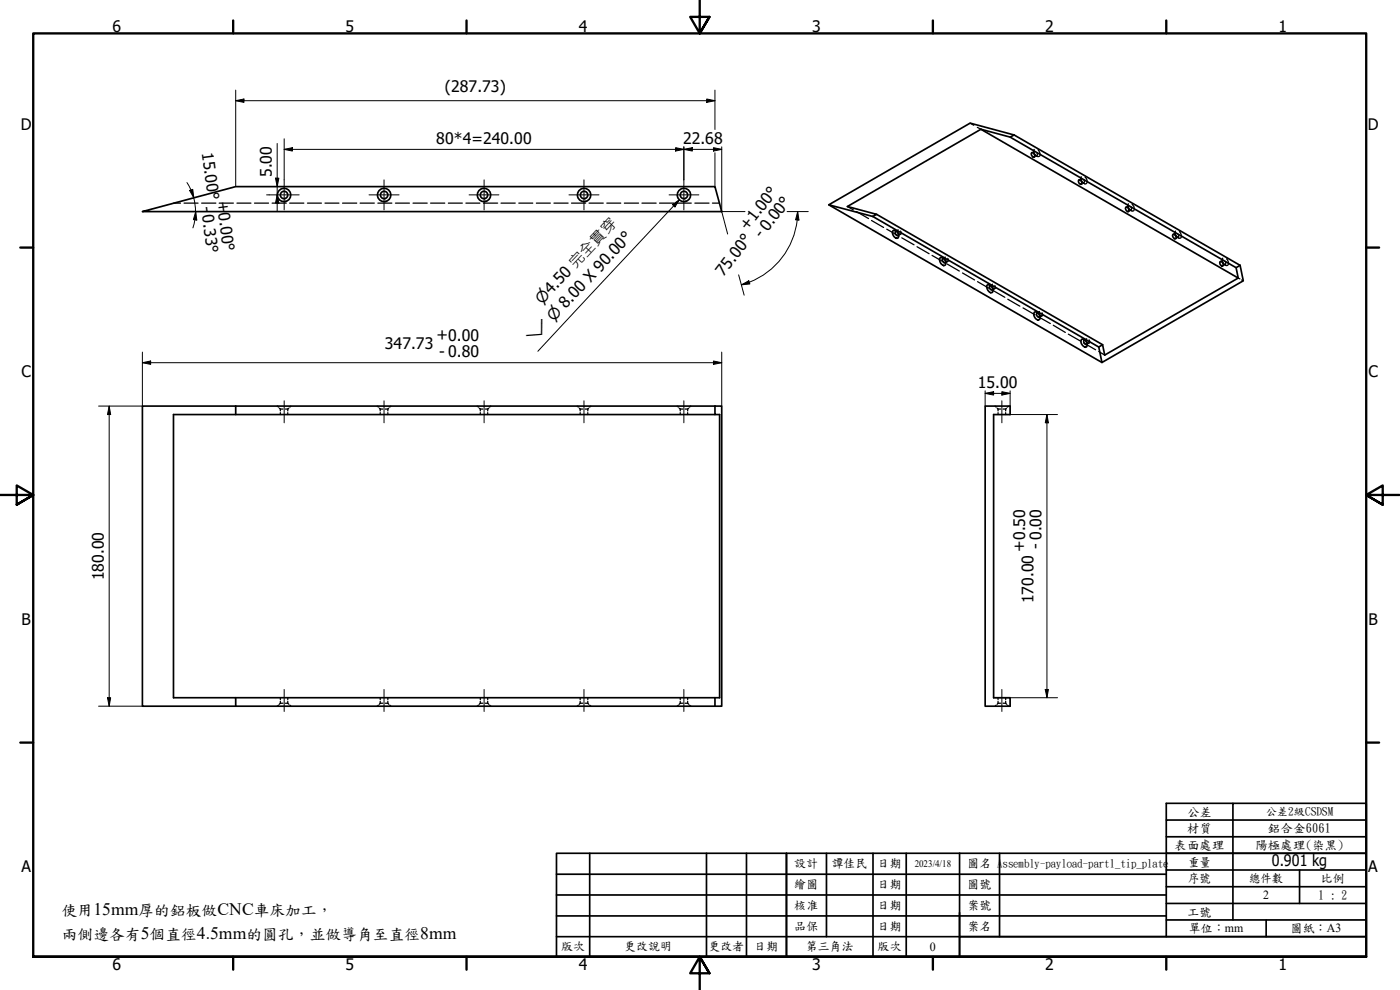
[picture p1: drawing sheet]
<svg xmlns="http://www.w3.org/2000/svg" width="420mm" height="297mm" viewBox="0 0 420 297" stroke-linecap="round" stroke-linejoin="round" font-family="sans-serif">
<!-- layer: Hidden (ISO) -->
<g fill="none" stroke="#000" stroke-width=".38">
<path d="M291.1 36.9l1.1 .7M293.3 38.2l1.1 .6M309.9 45.7l-.3 .1M310.3 45.6v.5l.6 .6M310.3 45.3v.1M310.4 44.8a1.54 1.54 0 0 0 1.5 2.1 1.56 1.56 0 0 0-.4-2M310.4 45.4l-.3 .1M310.6 47l-.2 .1M310.8 46.7h.1M311.1 45.8a.55 .55 0 0 1 0 .9h-.2M311.1 46.8l.1 .1M311.1 46.7l-.2 .1"/>
<path d="M324 53.8l-.2 .2M324.4 53.7a.78 .78 0 0 0 1 1l-.2-.8M324.4 53.4v.2M324.5 53a1.74 1.74 0 0 0 1.4 2.2 1.29 1.29 0 0 0-.3-2.1M324.5 53.6l-.2 .1M324.8 55.2l-.3 .1M324.9 54.8l.2 .1M325.2 55h.1M325.3 54.8l-.2 .2M52.1 60.9h2.1M55.2 60.9h4.2M60.5 60.9h4.3"/>
<path d="M65.8 60.9h4.2M71.1 60.9h4.2M76.4 60.9h4.2M81.7 60.9h4.2M86.9 60.9h4.3M92.3 60.9h4.2M97.5 60.9h4.2M102.8 60.9h4.3M108.1 60.9h4.2M113.4 60.9h4.2M118.7 60.9h4.2M124 60.9h4.2"/>
<path d="M129.2 60.9h4.3M134.6 60.9h4.1M139.8 60.9h4.2M145.1 60.9h4.3M150.4 60.9h4.2M155.7 60.9h4.2M161 60.9h4.2M166.2 60.9h4.3M171.5 60.9h4.3M176.8 60.9h4.2M182.1 60.9h4.2M187.4 60.9h4.2"/>
<path d="M192.7 60.9h4.2M197.9 60.9h4.3M203.3 60.9h4.2M208.5 60.9h4.3M213.8 60.9h2.2M254.3 62l1.8 1M257 63.5l3.7 2.1M261.6 66.2l3.6 2M266.1 68.8l3.6 2.1M268.8 69.2l.1 .1M269 69.4l.4 .2M269 69.4l.2 .1"/>
<path d="M269 69.3l-.2 .1M269.4 69.3l.1 .4 .6 .6 .3-.1-.1-.9M269.6 68.9l-.3 .2M269.7 70.1v.4v-.2M269.7 70.7v.2M269.8 70.5l-.2 .2M270.3 70.3l-.2 .1M270.6 71.4l3.7 2.1M275.2 74l3.6 2.1M279.7 76.6l3.7 2.1M282.9 77.4l.1 .1M283.1 77.5l.4 .3"/>
<path d="M283.2 77.5l.1 .1M283.2 77.4l-.2 .2M283.6 77.5l.2 .7 .4 .3 .4-.4-.2-.6M283.7 77.1l-.2 .2M283.8 78.2v.5M283.8 78.5v.2M283.8 78.9v.1M284 78.7l-.3 .2M284.3 79.2l3.6 2.1M284.5 78.4l-.3 .2M338.2 62l-.3 .2M338.5 62l.3 .7 .4 .3"/>
<path d="M338.5 61.6v.2M338.5 61.9v.2M338.6 61.1a1.56 1.56 0 0 0 1.6 2.1l.2-.5-.1-.7-.5-.7M338.7 61.7l-.2 .1M339 63.3l-.4 .2M339.1 63h.1M339.3 63.1l.2 .1M339.4 62.1l.2 .6-.4 .3M339.5 63l-.3 .2M352.3 70.2l-.3 .1M352.7 70.1v.5l.7 .6M352.7 69.8v.1"/>
<path d="M352.8 69.3a1.61 1.61 0 0 0 1.5 2.1 1.56 1.56 0 0 0-.4-1.9M352.8 69.9l-.2 .1M353.1 71.5l-.3 .1M353.2 71.2h.2M353.5 71.3l.1 .1M353.6 70.3l.2 .6-.1 .2-.3 .1M353.6 71.2l-.3 .1M366.5 78.3l-.3 .2M366.8 78.2l.1 .6 .6 .6M366.8 77.9v.2M367 77.5a1.67 1.67 0 0 0 1.3 2.2l.3-.3 .1-.7-.6-1.1M367 78l-.3 .2"/>
<path d="M367.2 79.6l-.2 .2M367.3 79.3l.2 .1M367.6 79.5l.2 .1M367.7 78.4l.2 .8-.4 .2M367.7 79.4l-.2 .1M288.9 81.9l3.6 2.1M293.4 84.5l3.6 2.1M297.1 85.5l.1 .1M297.4 85.6l-.3 .1M297.5 85.8l-.2-.1 .4 .3M297.7 85.6l.2 .7 .5 .3 .4-.3-.2-.7M297.9 85.3l-.3 .2"/>
<path d="M297.9 86.4v.5M297.9 87.1l3.7 2.1M298 86.7v.2M298 87v.2M298.1 86.9l-.3 .1M298.6 86.6l-.3 .1M302.5 89.8l3.6 2.1M307 92.4l3.6 2.1M311.2 93.7l.1 .1M311.4 93.8l.4 .4M311.5 93.8l.1 .2M311.5 93.8l-.3 .1"/>
<path d="M311.5 95l3.7 2.1M311.8 93.8l.3 .7 .4 .3 .4-.3-.2-.7M312 93.5l-.3 .1M312.1 94.5v.5M312.2 94.9v.1M312.2 95.2v.1M312.2 95l-.2 .2M312.7 94.7l-.2 .2M316.1 97.6l3.6 2.1M371.6 83.4l.5 .3M372.6 84l.5 .3M320.6 100.3l3.7 2"/>
<path d="M325.2 102.9l3.6 2.1M325.3 101.8l.2 .2M325.6 102l.4 .3M325.6 102l.2 .1M325.6 101.9l-.2 .2M326 102l.2 .6 .4 .3 .4-.3-.2-.6M326.1 101.6l-.2 .2M326.2 102.7l.1 .5M326.3 103v.2M326.3 103.4v.1M326.4 103.2l-.3 .2M326.9 102.9l-.3 .1"/>
<path d="M329.8 105.5l1.7 1M83.2 121.8l.4 .4M83.8 122.5l.3 .2M84.1 122.7h.8M84.1 122.7v.6M84.1 123.8v.6M85.7 122.7h.7M86.4 122.7v.6M86.4 123.8v.6M86.7 122.5l-.3 .2M87.2 121.8l-.2 .4M113.3 121.8l.2 .4"/>
<path d="M113.9 122.5l.2 .2M114.1 122.7h.8M114.1 122.7v.6M114.1 123.8v.6M115.6 122.7h.8M116.4 122.7v.6M116.4 123.8v.6M116.6 122.5l-.2 .2M117.3 121.8l-.3 .4M143.3 121.8l.3 .4M143.8 122.5l.3 .2M144.1 122.7h.8"/>
<path d="M144.1 122.7v.6M144.1 123.8v.6M145.7 122.7h.7M146.4 122.7v.6M146.4 123.8v.6M146.7 122.5l-.3 .2M147.3 121.8l-.4 .4M173.3 121.8l.2 .4M173.9 122.5l.2 .2M174.1 122.7h.8M174.1 122.7v.6M174.1 123.8v.6"/>
<path d="M175.6 122.7h.8M176.4 122.7v.6M176.4 123.8v.6M176.7 122.5l-.3 .2M177.3 121.8l-.3 .4M203.3 121.8l.3 .4M203.8 122.5l.4 .2M204.2 122.7h.7M204.2 122.7v.6M204.2 123.8v.6M205.6 122.7h.8M206.4 122.7v.6"/>
<path d="M206.4 123.8v.6M206.7 122.5l-.3 .2M207.3 121.8l-.4 .4M298.6 121.8l.4 .4M299.3 122.5l.2 .2M299.5 122.7h.8M299.5 122.7v.6M299.5 123.8v.6M301.1 122.7h.7M301.8 122.7v.6M301.8 123.8v.6M302.1 122.5l-.3 .2"/>
<path d="M302.6 121.8l-.2 .4M83.6 211.6l-.4 .3M84.1 211h.8M84.1 211l-.3 .3M84.1 209.3v.6M84.1 210.4v.6M85.7 211h.7M86.4 211l.3 .3M86.4 209.3v.6M86.4 210.4v.6M87 211.6l.2 .3M113.5 211.6l-.2 .3"/>
<path d="M114.1 211h.8M114.1 211l-.2 .3M114.1 209.3v.6M114.1 210.4v.6M115.6 211h.8M116.4 211l.2 .3M116.4 209.3v.6M116.4 210.4v.6M117 211.6l.3 .3M143.6 211.6l-.3 .3M144.1 211h.8M144.1 211l-.3 .3"/>
<path d="M144.1 209.3v.6M144.1 210.4v.6M145.7 211h.7M146.4 211l.3 .3M146.4 209.3v.6M146.4 210.4v.6M146.9 211.6l.4 .3M173.5 211.6l-.2 .3M174.1 211h.8M174.1 211l-.2 .3M174.1 209.3v.6M174.1 210.4v.6"/>
<path d="M175.6 211h.8M176.4 211l.3 .3M176.4 209.3v.6M176.4 210.4v.6M177 211.6l.3 .3M203.6 211.6l-.3 .3M204.2 211h.7M204.2 211l-.4 .3M204.2 209.3v.6M204.2 210.4v.6M205.6 211h.8M206.4 211l.3 .3"/>
<path d="M206.4 209.3v.6M206.4 210.4v.6M206.9 211.6l.4 .3M299 211.6l-.4 .3M299.5 211h.8M299.5 211l-.2 .3M299.5 209.3v.6M299.5 210.4v.6M301.1 211h.7M301.8 211l.3 .3M301.8 209.3v.6M301.8 210.4v.6"/>
<path d="M302.4 211.6l.2 .3"/>
</g>
<!-- layer: Visible (ISO) -->
<g fill="none" stroke="#000" stroke-width=".51">
<path d="M294.4 38.8l8.7 2.3 67.9 39.2M294.4 38.8l-40.1 23.2 8.8 2.3-1.2 .6M294.4 38.8l77.2 44.6M304.4 40.5l-13.3-3.6-42.4 24.6 13.2 3.4M304.4 40.5l-1.3 .6M304.4 40.5l67.8 39.1M309.6 45.8a.84 .84 0 0 1 .8 .5 .84 .84 0 0 1-.1 .9l-.7-.7zM323.7 54a.7 .7 0 0 1 .9 .4 .7 .7 0 0 1-.3 .9l-.6-.6zM42.7 63.5l28-7.5h143.9l2 7.5zM248.7 61.5l82 47.3M261.9 64.9l67.9 39.2M263.1 64.3l67.8 39.1"/>
<path d="M268 69.2a1.46 1.46 0 0 1 1.6 2l-.1 .2a1.54 1.54 0 0 1-1.5-2.2zM269 69.4a.67 .67 0 0 0-.2 .9 .67 .67 0 0 0 .9 .2M282.2 77.3a1.54 1.54 0 0 1 1.5 2.3 1.51 1.51 0 0 1-1.7-2zM283.1 77.5a.7 .7 0 0 0-.1 .9 .7 .7 0 0 0 .8 .3M337.9 62.2a.89 .89 0 0 1 .7 1.3l-.6-.3-.2-.6zM352 70.3a.83 .83 0 0 1 .8 .4 .83 .83 0 0 1 0 .9h-.4l-.4-.6zM366.1 78.7a.65 .65 0 0 1 .9 .2 .65 .65 0 0 1-.3 .9l-.4-.3zM372.2 79.6l.9 4.7-42.4 24.5-.9-4.7M372.2 79.6l-1.2 .7 .6 3.1M296.3 85.5a1.55 1.55 0 0 1 1.5 2.2 1.59 1.59 0 0 1-1.5-2.2zM297.3 85.7a.74 .74 0 0 0-.3 .9 .74 .74 0 0 0 .9 .4v-.1M310.5 93.6a1.54 1.54 0 0 1 1.4 2.3 1.5 1.5 0 0 1-1.4-2.3z"/>
<path d="M311.4 93.8a.7 .7 0 0 0-.2 1 .7 .7 0 0 0 .9 .2M371.6 83.4l-40.1 23.1-.6-3.1M324.6 101.8a1.45 1.45 0 0 1 1.4 .8 1.45 1.45 0 0 1-.1 1.6 1.7 1.7 0 0 1-1.3-2.4zM325.6 102a.74 .74 0 0 0-.3 .9 .74 .74 0 0 0 .8 .5l.2-.2M330.9 103.4l-1.1 .7M70.7 121.8h-28v90.1h28M70.7 121.8v2.6M70.7 121.8h143.9M214.6 121.8h2v90.1h-2M214.6 121.8v2.6h1.4v84.9h-145.3M214.6 124.4h-162.5v84.9h18.6v2.6M295.7 121.8h7.4v2.6h-4.9v84.9h4.9v2.6h-7.4z"/>
<path d="M70.7 211.9h143.9M214.6 209.3v2.6"/>
<circle cx="85.2" cy="58.5" r="2"/>
<circle cx="85.2" cy="58.5" r="1.11"/>
<circle cx="115.3" cy="58.5" r="2"/>
<circle cx="115.3" cy="58.5" r="1.11"/>
<circle cx="145.3" cy="58.5" r="2"/>
<circle cx="145.3" cy="58.5" r="1.11"/>
<circle cx="175.3" cy="58.5" r="2"/>
<circle cx="175.3" cy="58.5" r="1.11"/>
<circle cx="205.3" cy="58.5" r="2"/>
<circle cx="205.3" cy="58.5" r="1.11"/>
</g>
<!-- layer: Border (ISO) -->
<g fill="none" stroke="#000" stroke-width=".7">
<path d="M70 6.1v3.9M140 6.1v3.9M210 0v10l-2.9-4.9h5.8l-2.9 4.9 2.9-4.9M280 6.1v3.9M350 6.1v3.9M6.1 74.3h3.9M410 74.3h3.9M0 148.5h10l-5-2.8v5.7l5-2.9-5 2.9M420 148.5h-10l5-2.8v5.7l-5-2.9 5 2.9M6.1 222.8h3.9M410 222.8h3.9M10 287.1v-277.1h400v277.1h-400h400"/>
<path d="M70 287.1v3.8M140 287.1v3.8M212.9 292l-2.9-4.9 2.9 4.9h-5.8l2.9-4.9v9.9M280 287.1v3.8M350 287.1v3.8"/>
</g>
<!-- layer: Title (ISO) -->
<g fill="none" stroke="#000" stroke-width=".51">
<path d="M167 256h69v31.1h-69zM177 256v31.1M212 256v31.1M224 256v31.1M248 256v25M262 256v31.1M272 256v31.1M288 256h122M288 256h-52v31.1h52v-13.3M288 256v25h122v-25M300 256v25M350 246h60v10h-60z"/>
<path d="M350 256v25M350 251.1h60M370 241h-20v5M410 246v-5h-40v35M167 274.8h183M167 268.5h183M167 262.3h183M350 271.1h60M350 261h60M350 266.1h60M350 276h60M380 276v5"/>
<path d="M390 261v10.1M167 281h121M288 281h122v6.1h-122z"/>
</g>
<!-- layer: Dimension (ISO) -->
<g fill="none" stroke="#000" stroke-width=".3">
<path d="M70.7 30.2l2.5-.5v1zM70.7 30.2h143.9M70.7 27v29M212.1 29.7l2.5 .5-2.5 .5zM214.6 27v11.8M56.1 54.8l1.2 2.2M56.9 57.1l.9-.3 .4 2.6zM57.3 57l1.1 3.5 .3 3M80 58.5h.8M82.7 53.5h1l-.5 2.5zM83.2 58.5l.5 2.4h-1zM83.2 43v20.5"/>
<path d="M85.3 44.8l2.5-.5v1zM85.3 44.8h131.3M85.3 41.6v12.4M202.8 44.3l2.4 .5-2.4 .5zM205.2 44.8l2.6-.5v1zM205.2 44.1v9.9M214.1 44.3l2.5 .5-2.5 .5zM214.6 45.8v10.2M216.6 44.1v19.4M58.5 65.9l-.6 2.5M58.7 63.5l.4 2.5-1.1-.1zM58.7 63.5l-.2 2.5"/>
<path d="M216.6 63.5l1.8 6.7M216.6 63.5h7M236.2 63.5h6.4M239.4 63.5l.4 2.5h-1zM239.4 63.5a22.8 22.8 0 0 1-14.5 21.2M221.7 82.5l1.6 6.1M222.5 85.5l2.2-1.2 .3 .9zM224.9 84.7l-2.4 .8M42.7 108.8l2.5-.5v1zM42.7 108.8h173.9M42.7 105.6v16.2h-13.1M214.1 108.3l2.5 .5-2.5 .5z"/>
<path d="M216.6 105.6v16.2M295.7 118l2.5-.5v1zM295.7 118h7.4M295.7 117.3v4.5M300.7 117.5l2.4 .5-2.4 .5zM303.1 117.3v4.5M32.8 121.8l.4 2.6h-.9zM32.8 121.8v90.1M298.2 124.4h2.3M300.7 124.4h16.7M314.2 124.4l.4 2.5h-.9zM314.2 124.4v84.9"/>
<path d="M29.6 211.9h13.1M32.3 209.3h.9l-.4 2.6zM298.2 209.3h2.3M300.7 209.3h16.7M313.7 206.9h.9l-.4 2.4z"/>
</g>
<g fill="#000">
<path d="M70.7 30.2l2.5-.5v1z" fill-rule="evenodd"/>
<path d="M212.1 29.7l2.5 .5-2.5 .5z" fill-rule="evenodd"/>
<path d="M56.9 57.1l.9-.3 .4 2.6z" fill-rule="evenodd"/>
<path d="M82.7 53.5h1l-.5 2.5z" fill-rule="evenodd"/>
<path d="M85.3 44.8l2.5-.5v1z" fill-rule="evenodd"/>
<path d="M202.8 44.3l2.4 .5-2.4 .5z" fill-rule="evenodd"/>
<path d="M205.2 44.8l2.6-.5v1z" fill-rule="evenodd"/>
<path d="M214.1 44.3l2.5 .5-2.5 .5z" fill-rule="evenodd"/>
<path d="M58.7 63.5l.4 2.5-1.1-.1z" fill-rule="evenodd"/>
<path d="M83.2 58.5l.5 2.4h-1z" fill-rule="evenodd"/>
<path d="M239.4 63.5l.4 2.5h-1z" fill-rule="evenodd"/>
<path d="M222.5 85.5l2.2-1.2 .3 .9z" fill-rule="evenodd"/>
<path d="M42.7 108.8l2.5-.5v1z" fill-rule="evenodd"/>
<path d="M214.1 108.3l2.5 .5-2.5 .5z" fill-rule="evenodd"/>
<path d="M295.7 118l2.5-.5v1z" fill-rule="evenodd"/>
<path d="M300.7 117.5l2.4 .5-2.4 .5z" fill-rule="evenodd"/>
<path d="M32.8 121.8l.4 2.6h-.9z" fill-rule="evenodd"/>
<path d="M314.2 124.4l.4 2.5h-.9z" fill-rule="evenodd"/>
<path d="M32.3 209.3h.9l-.4 2.6z" fill-rule="evenodd"/>
<path d="M313.7 206.9h.9l-.4 2.4z" fill-rule="evenodd"/>
</g>
<!-- layer: Symbol (ISO) -->
<path d="M203.9 59.9l-42.5 45.5M201.8 61.4l2.1-1.5-1.3 2.2z" fill="none" stroke="#000" stroke-width=".3"/>
<path d="M201.8 61.4l2.1-1.5-1.3 2.2z" fill-rule="evenodd" fill="#000"/>
<!-- layer: Centerline (ISO) -->
<path d="M85.3 120.3v6.6M115.3 120.3v6.6M145.3 120.3v6.6M175.3 120.3v6.6M205.2 120.3v6.6M300.7 120.3v6.6M85.3 206.9v6.6M115.3 206.9v6.6M145.3 206.9v6.6M175.3 206.9v6.6M205.2 206.9v6.6M300.7 206.9v6.6" fill="none" stroke="#000" stroke-width=".3"/>
<!-- layer: Center Mark (ISO) -->
<path d="M80.8 58.5h9M85.3 54v9M110.7 58.5h9.1M115.3 54v9M140.8 58.5h8.9M145.3 54v9M170.8 58.5h9M175.3 54v9M200.8 58.5h8.9M205.2 54v9" fill="none" stroke="#000" stroke-width=".3"/>
<g font-size="4.8">
<text x="33.7" y="9.6">6</text>
<text x="103.7" y="9.6">5</text>
<text x="173.7" y="9.6">4</text>
<text x="243.7" y="9.6">3</text>
<text x="313.7" y="9.6">2</text>
<text x="383.7" y="9.6">1</text>
<text x="133.5" y="27.7">(287.73)</text>
<text x="6.2" y="38.9">D</text>
<text x="410.5" y="38.9">D</text>
<text x="60.6" y="45.9" transform="rotate(83 60.6 45.9)">15.00°</text>
<text x="130.9" y="43.2">80*4=240.00</text>
<text x="205" y="43.2">22.68</text>
<text x="81.6" y="53.2" transform="rotate(-90 81.6 53.2)">5.00</text>
<text x="60.5" y="62" transform="rotate(83 60.5 62)">- 0.33°</text>
<text x="65.3" y="60.5" transform="rotate(83 65.3 60.5)">+0.00°</text>
<text x="224.2" y="69.3" transform="rotate(-53 224.2 69.3)">+1.00°</text>
<text x="228.7" y="71.6" transform="rotate(-53 228.7 71.6)">- 0.00°</text>
<text x="217.2" y="83" transform="rotate(-53 217.2 83)">75.00°</text>
<text x="115.5" y="104.8">347.73</text>
<text x="131" y="102.1">+0.00</text>
<text x="131.8" y="107">- 0.80</text>
<text x="6.4" y="113.1">C</text>
<text x="410.7" y="113.1">C</text>
<text x="293.4" y="116.4">15.00</text>
<text x="307.5" y="165.6" transform="rotate(-90 307.5 165.6)">+0.50</text>
<text x="312.4" y="164.7" transform="rotate(-90 312.4 164.7)">- 0.00</text>
<text x="31.1" y="174.2" transform="rotate(-90 31.1 174.2)">180.00</text>
<text x="310.1" y="181" transform="rotate(-90 310.1 181)">170.00</text>
<text x="6.4" y="187.4">B</text>
<text x="410.7" y="187.4">B</text>
<text x="6.4" y="261.7">A</text>
<text x="381.7" y="259.9">0.901 kg</text>
<text x="410.7" y="261.7">A</text>
<text x="33.7" y="290.9">6</text>
<text x="103.7" y="290.9">5</text>
<text x="173.7" y="290.9">4</text>
<text x="243.7" y="290.9">3</text>
<text x="313.7" y="290.9">2</text>
<text x="383.7" y="290.9">1</text>
</g>
<g font-size="4.7">
<text x="18.5" y="274.4">使用15mm厚的</text>
<text x="51.1" y="274.4">鋁板做CNC車床加工，</text>
<text x="18.5" y="281.9">兩側邊各有5個直徑4.5mm的 孔，並做導角至直徑8mm</text>
<text x="78.7" y="281.9">圓</text>
</g>
<g font-size="4.6">
<text x="162.8" y="91.5" transform="rotate(-47 162.8 91.5)">⌀4.50 完全貫穿</text>
<text x="166.2" y="96.8" transform="rotate(-47 166.2 96.8)">⌀ 8.00 X 90.00°</text>
<text x="160.1" y="103.2" transform="rotate(-47 160.1 103.2)">⌵</text>
</g>
<g font-size="3.7">
<text x="356.2" y="244.8">公差</text>
<text x="356.2" y="249.7">材質</text>
<text x="380.5" y="249.7">鋁合金6061</text>
<text x="352.4" y="254.7">表面</text>
<text x="360" y="254.7">處理</text>
<text x="376.7" y="254.7">陽極處理(染黑)</text>
<text x="238.4" y="260.1">設</text>
<text x="242" y="260.1">計</text>
<text x="249.6" y="260.2">譚</text>
<text x="253.2" y="260.2">佳民</text>
<text x="263.4" y="260.2">日期</text>
<text x="290.4" y="260.2">圖</text>
<text x="294" y="260.2">名 A</text>
<text x="356.6" y="259.7">重量</text>
<text x="238.4" y="266.6">繪圖</text>
<text x="263.4" y="266.5">日期</text>
<text x="290.4" y="266.5">圖</text>
<text x="294" y="266.5">號</text>
<text x="356.6" y="264.7">序號</text>
<text x="374.9" y="264.7">總件數</text>
<text x="379.1" y="269.8">2</text>
<text x="395.7" y="269.8">1 : 2</text>
<text x="396.4" y="264.5">比例</text>
<text x="238.4" y="272.7">核准</text>
<text x="263.4" y="272.7">日期</text>
<text x="290.4" y="272.8">案號</text>
<text x="356.4" y="274.7">工號</text>
<text x="238.4" y="279">品</text>
<text x="242" y="279">保</text>
<text x="263.4" y="279">日期</text>
<text x="290.4" y="279.1">案名</text>
<text x="356.8" y="279.6">單位：mm</text>
<text x="387.4" y="279.6">圖</text>
<text x="391" y="279.6">紙：A3</text>
<text x="168.4" y="285.2">版</text>
<text x="172" y="285.2">次</text>
<text x="187.3" y="285.1">更改 明</text>
<text x="194.5" y="285.1">說</text>
<text x="212.6" y="285.2">更改</text>
<text x="219.8" y="285.2">者</text>
<text x="226.4" y="285.1">日期</text>
<text x="241.8" y="285.2">第三角法</text>
<text x="263.4" y="285.2">版</text>
<text x="267" y="285.2">次</text>
<text x="279.1" y="285.3">0</text>
</g>
<g font-size="3.4">
<text x="379.9" y="244.6">公差2級CSDSM</text>
<text x="300.9" y="260">ssembly-payload-part1_tip_plate</text>
</g>
<text font-size="3" x="274.5" y="260.2">2023/4/18</text>
</svg>
